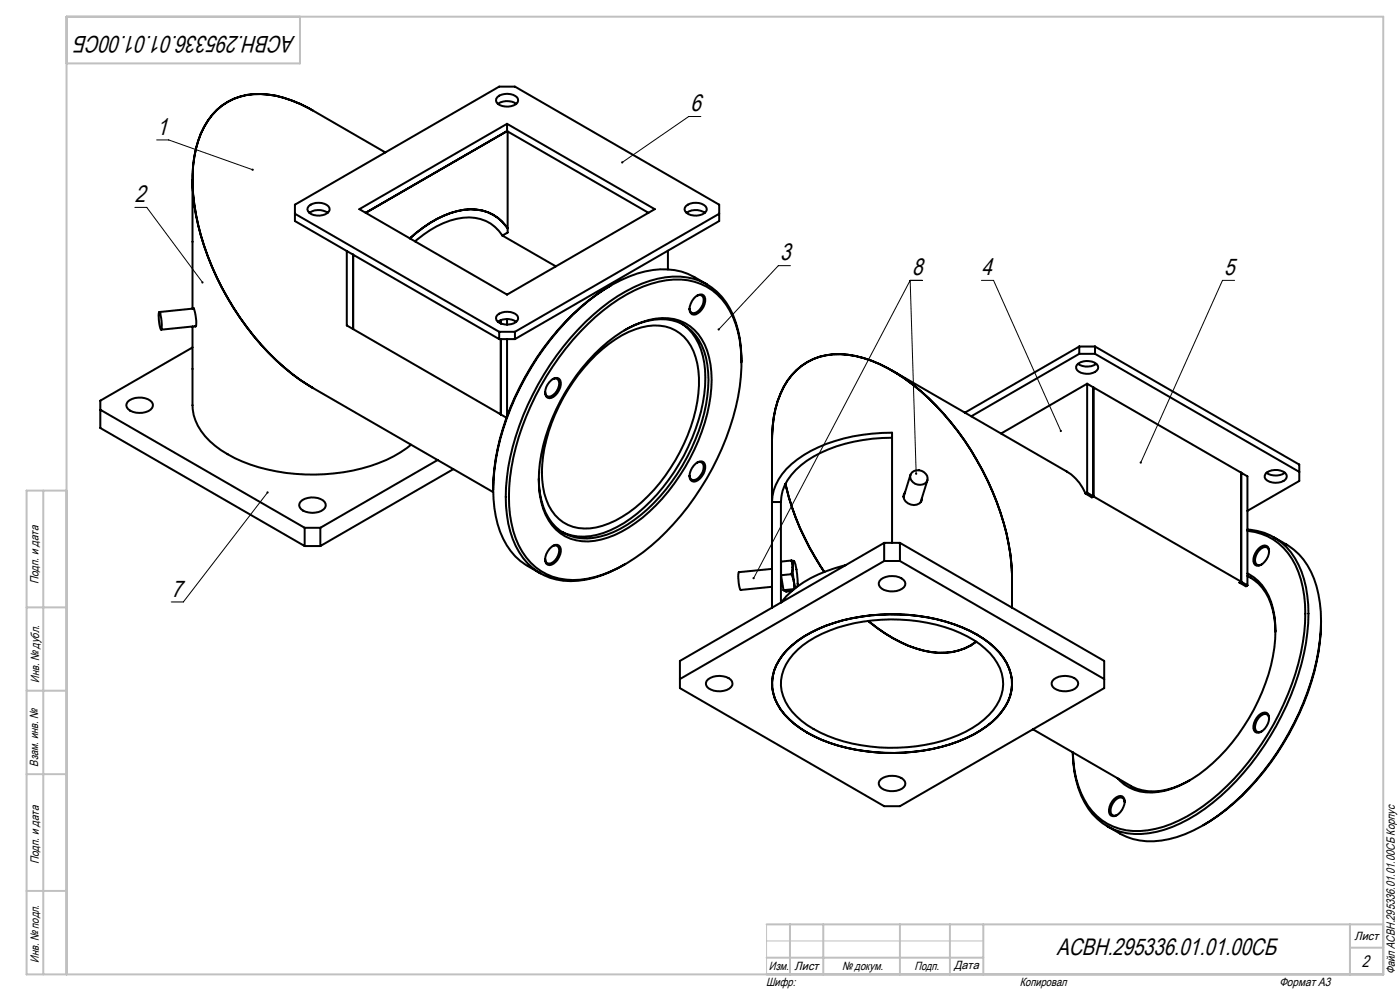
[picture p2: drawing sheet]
<svg xmlns="http://www.w3.org/2000/svg" width="420mm" height="297mm" viewBox="0 0 420 297" stroke-linecap="round" stroke-linejoin="round" font-family="sans-serif">
<path d="M210.3 34.9h-3.7l-19.9 13.8M47 41.9h3.6l25.2 9M40.5 62.2h3.5l16.7 22.4M237.1 79.6h-3.6l-17.9 19.1M273 84h3.7M273 84l1.8 58M273 84l-46.9 89.3M294.4 84h3.7l20.1 45.1M370.4 84h-3.7l-24.5 54.6M80.3 147.6l-25.3 32.8h-3.6" fill="none" stroke="#000" stroke-width=".3"/>
<path d="M230 277v15M230 282h65" fill="none" stroke="#c0c0c0" stroke-width=".3"/>
<g fill="none" stroke="#c0c0c0" stroke-width=".6">
<path d="M90 5v14h-70M13 147v145M20 147h-12v145h407v-287h-395v287M8 182h12M8 207h12M8 232h12M8 267h12M230 277h185M237 277v15M247 277v15M270 277v15M285 277v15"/>
<path d="M295 277v15M405 277v15M230 287h65M405 284h10"/>
</g>
<path d="M318.1 128.9l-.1 .5 .4 .1-.2-.4 .2 .4 .1-.5zM342.1 138.3l-.2 .4 .2 .2 .1-.3-.1 .3a.33 .33 0 0 0 .4-.3 .33 .33 0 0 0-.4-.3zM274.6 141.7v.5l.2 .1v-.3v.3a.34 .34 0 0 0 .3-.5 .34 .34 0 0 0-.5-.1zM225.9 173l-.1 .5 .3-.2-.2 .3a.33 .33 0 0 0 .5-.4 .33 .33 0 0 0-.5-.2zM186.4 48.5v.4l.3-.2-.3 .2a.33 .33 0 0 0 .5 0 .33 .33 0 0 0 0-.5 .33 .33 0 0 0-.5 .1zM75.5 50.7l.1 .4h.4l-.2-.2 .3 .1v-.3zM60.5 84.4v.5h.4l-.2-.3 .3 .2v-.3zM80.1 147.3a.33 .33 0 0 0-.1 .5 .33 .33 0 0 0 .5 0 .33 .33 0 0 0 0-.5l-.2 .3 .2-.3zM215.3 98.5l.1 .5 .2-.3-.2 .3a.34 .34 0 0 0 .5 0 .34 .34 0 0 0-.1-.5 .34 .34 0 0 0-.5 0z" fill="#000"/>
<g fill="none" stroke="#000" stroke-width=".6">
<path d="M149.2 29.1a4.7 4.7 0 0 1 6 .1 1.49 1.49 0 0 1-1.1 2.4 4.7 4.7 0 0 1-5.2-1v-1zM149.4 31.1a4.8 4.8 0 0 1 5.5 0M152.1 37.1v2.2M152.1 39.3l-42.4 24.5M152.1 39.3l42.5 24.5M152.3 39.4v30.3l-1.6 .9M57.7 53.9v38.6M115.6 45.7l-21.9-12.6a31 31 0 0 0-19.7-4.6 18.7 18.7 0 0 0-14.6 13.8 50 50 0 0 0 .9 28.3 82.5 82.5 0 0 0 29.8 43.3l3.6 2.3 54.3 31.3M88.5 64.1l61.3 35.3M92.6 61.8a4.7 4.7 0 0 1 6 .1 1.46 1.46 0 0 1-1 2.3 4.7 4.7 0 0 1-5.2-.9l-.2-.5zM92.8 63.8a5 5 0 0 1 5.5 0M104 75.2v22.3l1.9 1.1"/>
<path d="M105.9 76.3v22.3M107.8 62.7l44.3-25.6 44.3 25.6-44.3 25.6zM150.7 70.6a12.1 12.1 0 0 0-13.7-5 28.8 28.8 0 0 0-12.5 6.8M150.7 70.6l16.1 9.2M152.3 68.4a13.3 13.3 0 0 0-15-5.2 32.4 32.4 0 0 0-14.3 8.2M200.4 75.1v5.6M205.8 61.8a4.7 4.7 0 0 1 5.9 .1 1.46 1.46 0 0 1-1 2.3 4.7 4.7 0 0 1-5.2-.9l-.1-.5zM206 63.8a5 5 0 0 1 5.5 0M215.8 64.1l-61.3 35.3M47.8 93.5a9.7 9.7 0 0 1 .6 5.3 9.1 9.1 0 0 1-.6-5.3zM57.7 97.9v23.6a15.8 15.8 0 0 0 6.8 12.1 45.1 45.1 0 0 0 24.2 8.4 53 53 0 0 0 31.5-6.5l3.1-2.2M58 92.5v-.2a10.3 10.3 0 0 1 .7 5.6l-.2-.1"/>
<path d="M58.2 92.5l-10.4 1M58.7 97.8l-10.4 1M105.9 98.6l44.3 25.6M149.2 94.4a4.8 4.8 0 0 1 6 .1 1.49 1.49 0 0 1-1.1 2.4 4.7 4.7 0 0 1-5.2-.9v-1.1zM149.4 96.4a5 5 0 0 1 5.5 0M149.8 99.4v2.2M149.8 99.4h4.7M150.2 96v.9M152.1 95.6v1.7M154.5 99.4v2.2M176.3 97.2a44.5 44.5 0 0 1 23.6-13.2 17.8 17.8 0 0 1 20.1 11.1 41 41 0 0 1 1.4 23.8 80.7 80.7 0 0 1-28.4 46.6 37.3 37.3 0 0 1-21.1 8.3 17.8 17.8 0 0 1-17.2-12.4 46.1 46.1 0 0 1 0-27.3 82.3 82.3 0 0 1 21.6-36.9zM183.3 85.5a72.4 72.4 0 0 0-27.3 30.5 68.1 68.1 0 0 0-8 30.8"/>
<path d="M187.3 99a20.7 20.7 0 0 1 14.2-3 13.8 13.8 0 0 1 10.3 11.2 41.6 41.6 0 0 1-3.2 24.6 54.6 54.6 0 0 1-22.5 26.7 18.8 18.8 0 0 1-15.1 2.1 14.1 14.1 0 0 1-8.6-10.8l-.4-2.1-.4-4.2M204.6 97.1a16.2 16.2 0 0 1 6.7 11.7 45.2 45.2 0 0 1-4.8 25.1 53 53 0 0 1-21.4 24 17.9 17.9 0 0 1-16.5 1.5M208.1 89.5a1.93 1.93 0 0 1 3.3-.6 4.4 4.4 0 0 1-3.3 5.4 1.67 1.67 0 0 1-1.2-2.5zM209.1 88.6a1.28 1.28 0 0 1 1.4 0 1.28 1.28 0 0 1 .6 1.3 4.3 4.3 0 0 1-3 4 1.22 1.22 0 0 1-1.2-1.4M212.1 85.2a22 22 0 0 0-14-4.5 38.3 38.3 0 0 0-21.5 9.4 81.3 81.3 0 0 0-28.3 50.8l-.3 5.9M57.7 104.1l-27.6 16v8.2l61.3 35.4M149.8 101.6h4.7M149.8 101.6l-61.3-35.4v-4.9l61.3-35.3h4.7l61.3 35.3v4.9l-61.3 35.4M150.2 101.6v22.6M152.1 101.6v23.1M165.4 113.9a1.59 1.59 0 0 1 2.1-.5 1.59 1.59 0 0 1 .7 1.9 4.7 4.7 0 0 1-3.4 4 1.67 1.67 0 0 1-1.2-2.4 5.4 5.4 0 0 1 1.8-3zM165.8 113.6a1.28 1.28 0 0 1 1.4 0 1.28 1.28 0 0 1 .6 1.3 3.7 3.7 0 0 1-3.5 3.9l-.4-.3-.4-1"/>
<path d="M178.4 106.1a34.6 34.6 0 0 1 18.3-10.6 13.4 13.4 0 0 1 15.5 9.6 38.1 38.1 0 0 1-1.7 24.4 58.2 58.2 0 0 1-21.9 28.6 21.7 21.7 0 0 1-15.8 3.8 13.9 13.9 0 0 1-10.4-11.4 42.1 42.1 0 0 1 3.2-25.1 62.5 62.5 0 0 1 12.8-19.3zM178.9 106.3a28.6 28.6 0 0 1 17.3-8.8 12.3 12.3 0 0 1 12.5 9.6 36.7 36.7 0 0 1-2.4 23.4 51.4 51.4 0 0 1-19.7 24.4 18.7 18.7 0 0 1-14.7 3 13 13 0 0 1-8.6-10 38.8 38.8 0 0 1 3.2-23.7 56 56 0 0 1 12.4-17.9zM222.4 108.7a30.2 30.2 0 0 0-5.9-19.8 18.6 18.6 0 0 0-19.2-5.4 47.3 47.3 0 0 0-21.6 12.9 81.7 81.7 0 0 0-23.6 46.7 37.7 37.7 0 0 0 2.6 20.6 18.2 18.2 0 0 0 21 10 37.7 37.7 0 0 0 11.9-4.6M267.6 111.1l52.4 30.2a13.8 13.8 0 0 1 5.7 6.7M323 109.4a4.5 4.5 0 0 1 6.3 .1 1.64 1.64 0 0 1-1.5 2.3 4.3 4.3 0 0 1-4.9-1.3zM323.4 109a5 5 0 0 0 5.5 0M323.8 106l-32.4 18.8M323.8 106h4.7M323.8 103.9v2.1M323.8 103.9h4.7M323.8 103.9l-34.3 19.8M326.1 115l-25.8 14.9"/>
<path d="M326.1 115v32.7M326.1 115l1.9 1.1M328 116.1v32.7M328 116.1l44.4 25.6M328.5 106l61.3 35.4M328.5 103.9l61.3 35.3v4.9l-15.6 9M328.5 103.9v2.1M30.1 122.8l61.3 35.4M38.3 120.4a5.7 5.7 0 0 1 7.3 .1 2.04 2.04 0 0 1-1.9 3 5.2 5.2 0 0 1-5.6-1.4l-.2-.6zM131.3 137.9l-35.2 20.3M150.2 124.2l1.7 1M208.1 139.5a2.36 2.36 0 0 1 3-1 3.7 3.7 0 0 1-1.1 4.9 1.94 1.94 0 0 1-2.8 .5 3.9 3.9 0 0 1 .9-4.4z"/>
<path d="M209.1 138.7a1.28 1.28 0 0 1 1.4-.1 1.28 1.28 0 0 1 .6 1.3 4.3 4.3 0 0 1-3 4 1.22 1.22 0 0 1-1.2-1.4M267.6 131.2a46.3 46.3 0 0 0-25.5 6.9 15.6 15.6 0 0 0-7.8 12.4M90.2 150.4a5.6 5.6 0 0 1 7.2 .1 1.72 1.72 0 0 1-1 2.6 5.5 5.5 0 0 1-6.5-1.1l-.2-.6zM91.4 158.2h4.7M91.4 158.2v5.5M96.1 158.2v5.5M136 140.6l-39.9 23.1M148 146.8a28.9 28.9 0 0 0 6.6 19.9 30.2 30.2 0 0 0 7.5 5.1M234.3 150.5h-2.7a16.4 16.4 0 0 1 7.6-12.8 48.4 48.4 0 0 1 28.4-8v33M234.3 150.5v30.1M235.6 145a77 77 0 0 0 11.7 26.4M271.5 147.6a2.07 2.07 0 0 0 .9 3.2 2.71 2.71 0 0 0 4.2-1.2v-.4"/>
<path d="M273.1 142.3l-2 6.7M273.6 141.6a2.82 2.82 0 0 1 3.1-.4 2.82 2.82 0 0 1 1.5 2.7 2.77 2.77 0 0 1-3 1.3 2.77 2.77 0 0 1-2.1-2.5zM278.2 143.9l-2 6.6M325.7 148l1.9 1 .4-.2M326.1 147.7l1.9 1.1M326.1 147.7l-.4 .3M328 148.8l44.4 25.5M372.4 141.7v32.6M372.4 141.7l1.8 1.1v32.6M374.2 158.7a18 18 0 0 1 16.3 12.6 46.5 46.5 0 0 1 0 27.6 81.2 81.2 0 0 1-29 43.5 35.1 35.1 0 0 1-21.3 7.5 17.8 17.8 0 0 1-15.9-11.5 33.3 33.3 0 0 1-2.5-12.9 28.8 28.8 0 0 0 5.9 17.6 18.4 18.4 0 0 0 18.9 5.3 49.2 49.2 0 0 0 23.6-15 80.8 80.8 0 0 0 21.1-43.8 35.7 35.7 0 0 0-3.7-22.1 17.1 17.1 0 0 0-13.4-8.4M380 141.7a4.8 4.8 0 0 0 5.4 0M380 141.6a4.6 4.6 0 0 1 5.9 .6 1.69 1.69 0 0 1-1.5 2.3 4.3 4.3 0 0 1-5-1.4l.2-1z"/>
<path d="M91.4 163.7h4.7M165.4 163.9a1.59 1.59 0 0 1 2.1-.5 1.59 1.59 0 0 1 .7 1.9 4.6 4.6 0 0 1-3.4 4.1 1.38 1.38 0 0 1-1.3-1.7 5 5 0 0 1 1.9-3.8zM165.8 163.7a1.28 1.28 0 0 1 1.4-.1 1.28 1.28 0 0 1 .6 1.4 4.2 4.2 0 0 1-3 3.9 1.18 1.18 0 0 1-1.3-1.4M231.6 170.5l-9.9 1a10 10 0 0 0 .5 5.3l9.4-.9M235.1 176.9l.7 .4 1.7-.2M237.4 172.1l.8 2.2M237.4 168l.4 2M237.4 168l.8 .2M237.4 172.1l-3.1 .3 .8 4.5M237.4 168l-3.1 .3M237.8 170l.4 4.3M237.8 170l-.4 2.1"/>
<path d="M238.2 174.3v2.3l-3.1 .3M238.2 168.2a18 18 0 0 1 1.1 7.5M238.2 174.3l.4 1.9M238.2 168.2a1.7 1.7 0 0 0-.4 1.8M238.2 168.2l.1 .1M253.6 169.4a34 34 0 0 0-19.2 11.1M264.3 173.6a5.6 5.6 0 0 1 7.2 .7 1.87 1.87 0 0 1-1.6 2.5 5.7 5.7 0 0 1-6-.9 1.53 1.53 0 0 1 .4-2.3zM265.3 162.7l-61.3 35.4v8.1l61.3 35.4h4.7l61.3-35.4v-8.1l-61.3-35.4M265.3 168.1l-61.3 35.4M265.3 168.1h4.7M265.3 162.7v5.4M265.3 162.7h4.7"/>
<path d="M270 168.1l61.3 35.4M270 162.7v5.4M372.4 174.3l-.5 .3 1.9 1.1 .4-.3M372.4 174.3l1.8 1.1M374.2 171.9a14.6 14.6 0 0 1 7.7 10.4 42 42 0 0 1-3.3 25.1 57.1 57.1 0 0 1-20.8 26 20.6 20.6 0 0 1-17.5 3.3 11.7 11.7 0 0 1-5.1-3.5M374.2 172.6a14.6 14.6 0 0 1 7.7 10.4l.4 2.1 .3 4.3M377.6 164.4a1.98 1.98 0 0 1 2.8-.5 4.3 4.3 0 0 1-3.4 5.6 2.42 2.42 0 0 1-.4-3.6zM380.7 165.3a1.32 1.32 0 0 0-.8-1.4 1.32 1.32 0 0 0-1.6 .5 4 4 0 0 0-1.5 4.6 1.32 1.32 0 0 0 1.7 .2M382.2 161a21.8 21.8 0 0 1 11.1 10.4 34.5 34.5 0 0 1 3 14.7M231.6 182.1v-50.3a30.5 30.5 0 0 1 5.9-19.4 18.7 18.7 0 0 1 19.2-5.7 49.7 49.7 0 0 1 24.1 14.9 83.9 83.9 0 0 1 22.3 44.4 96.9 96.9 0 0 1 .5 16.1M236.1 194.8a39.5 39.5 0 0 1 22.2-10 55.9 55.9 0 0 1 34.8 5.4 19.1 19.1 0 0 1 10.5 13.4 15 15 0 0 1-6 12.8 44.5 44.5 0 0 1-26.4 9.2 54.3 54.3 0 0 1-29.1-6 19.8 19.8 0 0 1-10.1-11.8 13.6 13.6 0 0 1 4.1-13zM239.3 194.7a40.7 40.7 0 0 1 25.2-9 47 47 0 0 1 29.5 7.4 14.8 14.8 0 0 1 6.8 13.6 17.5 17.5 0 0 1-9.1 11.5 50.9 50.9 0 0 1-33.4 5.1 37.3 37.3 0 0 1-19.4-8.6 12.4 12.4 0 0 1-2.2-17.1z"/>
<path d="M260.5 186.1a38.1 38.1 0 0 0 21.1 9.5 17.4 17.4 0 0 0 11.3-3.3M396.3 186.1a76.3 76.3 0 0 1-15.3 42.4 65.3 65.3 0 0 1-23.1 20.5 25.1 25.1 0 0 1-19.9 1.8l-5.8-3.2M396.3 186.1a73.2 73.2 0 0 1-13.1 39.6 67.6 67.6 0 0 1-22.2 21.6M212.4 203.6a5.5 5.5 0 0 1 7.2 .6 2.34 2.34 0 0 1-2.5 2.8 5.3 5.3 0 0 1-5-1.2 1.53 1.53 0 0 1 .3-2.2zM309.9 218.6l29.3 16.9a15.2 15.2 0 0 0 12.9 .6l4.8-2.2M316.2 203.6a5.5 5.5 0 0 1 7.1 .6 2.34 2.34 0 0 1-2.5 2.8 5.3 5.3 0 0 1-5-1.2 1.53 1.53 0 0 1 .4-2.2zM377.6 214.5a2.01 2.01 0 0 1 2.8-.5 4.4 4.4 0 0 1-2.8 5.6 1.48 1.48 0 0 1-1.6-2 5.7 5.7 0 0 1 1.6-3.1zM380.7 215.3a1.33 1.33 0 0 0-.9-1.3 1.33 1.33 0 0 0-1.5 .5 4 4 0 0 0-1.5 4.6 1.38 1.38 0 0 0 1.7 .1M264.3 233.5a5.6 5.6 0 0 1 7.2 .7 1.86 1.86 0 0 1-1.6 2.5 5.7 5.7 0 0 1-6-1 1.53 1.53 0 0 1 .4-2.2zM334.3 239.5a1.97 1.97 0 0 1 2.7-.5 4.4 4.4 0 0 1-2.7 5.6 1.46 1.46 0 0 1-1.6-2 5.2 5.2 0 0 1 1.6-3.1zM337.4 240.4a1.36 1.36 0 0 0-.9-1.4 1.36 1.36 0 0 0-1.5 .5 4 4 0 0 0-1.5 4.6 1.31 1.31 0 0 0 1.7 .1"/>
</g>
<g font-size="7.1">
<text x="88.6" y="10.8" transform="rotate(-180 88.6 10.8)">АСВН.295336.01.01.00СБ</text>
<text x="207.1" y="33.4">6</text>
<text x="47.1" y="40.3">1</text>
<text x="40.5" y="60.5">2</text>
<text x="234" y="78">3</text>
<text x="273.6" y="82.5">8</text>
<text x="294.5" y="82.5">4</text>
<text x="367.3" y="82.5">5</text>
<text x="51.4" y="178.8">7</text>
<text x="316.9" y="286.3">АСВН.295336.01.01.00СБ</text>
</g>
<text font-size="5" x="408.5" y="289.9">2</text>
<g font-size="3.6">
<text x="11.6" y="175" transform="rotate(-90 11.6 175)">Подп. и дата</text>
<text x="11.7" y="204.7" transform="rotate(-90 11.7 204.7)">Инв. № дубл.</text>
<text x="11.5" y="229.7" transform="rotate(-90 11.5 229.7)">Взам. инв. №</text>
<text x="11.7" y="259" transform="rotate(-90 11.7 259)">Подп. и дата</text>
<text x="406.4" y="281.7">Лист</text>
<text x="11.7" y="288.6" transform="rotate(-90 11.7 288.6)">Инв. № подл.</text>
<text x="230.7" y="290.7">Изм.</text>
<text x="238.4" y="290.7">Лист</text>
<text x="252.6" y="290.7">№ докум.</text>
<text x="274.3" y="290.7">Подп.</text>
<text x="286.2" y="290.5">Дата</text>
<text x="418.5" y="292" transform="rotate(-90 418.5 292)">Файл АСВН.295336.01.01.00СБ Корпус</text>
<text x="229.8" y="295.4">Шифр:</text>
<text x="306" y="295.5">Копировал</text>
<text x="383.8" y="295.4">Формат A3</text>
</g>
</svg>
